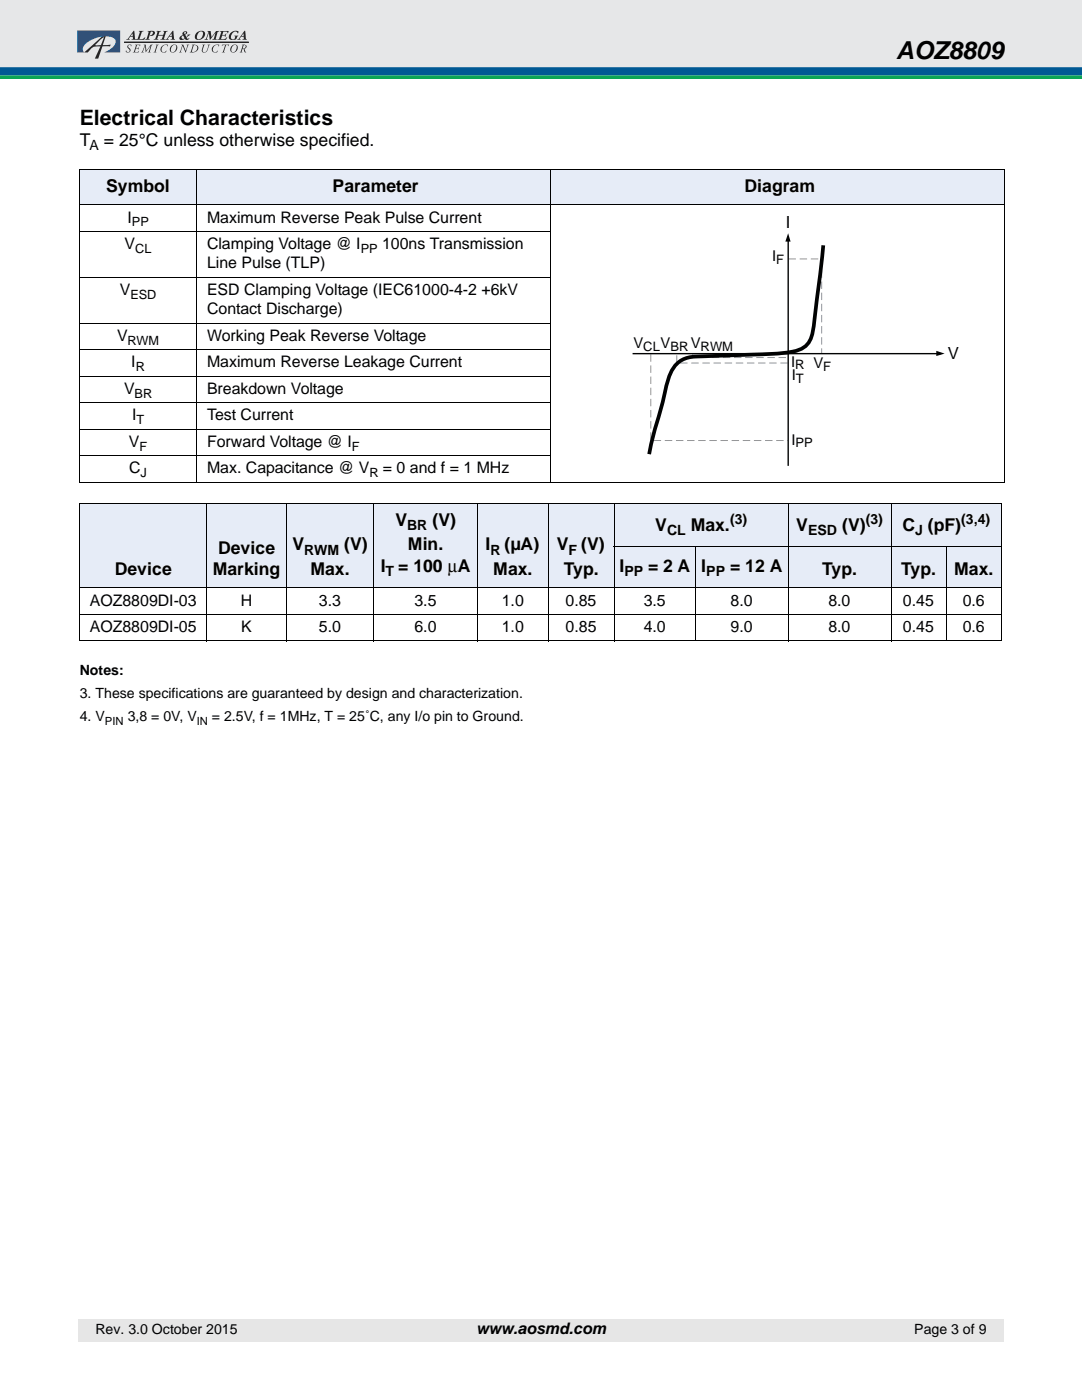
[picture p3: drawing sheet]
<svg xmlns="http://www.w3.org/2000/svg" width="216mm" height="279mm" viewBox="0 0 216 279" stroke-linecap="round" stroke-linejoin="round" font-family="sans-serif">
<path d="M0 14.2h215.9" fill="none" stroke="#005994" stroke-width="1.8" stroke-linecap="butt"/>
<path d="M-.1 -.1h216v13.5h-216z" fill="#e6e7e8"/>
<g fill="#252425">
<path d="M27.7 6.2h.9l-.3 .2-.5 1.4a1.3 1.3 0 0 0 1.2-.4l-.2 .5h-1.7a.59 .59 0 0 0 .5-.6l.3-.9z"/>
<path d="M29.5 6.2l.9-.1 .4 .2 .1 .2a.71 .71 0 0 1-1 .6l.1-.1a.46 .46 0 0 0 .5-.5l-.1-.2h-.3l-.5 1.5h.3v.1h-.9l.1-.1a1.88 1.88 0 0 0 .6-1.5h-.3z"/>
<path d="M31.3 6.2h.9l-.4 .1-.1 .7h.9l.2-.7-.2-.1h.9l-.4 .2-.4 1.4 .2 .1h-.9l.3-.1 .2-.7h-.1h-.8l-.2 .7 .2 .1h-.9l.3-.1 .3-.9 .1-.6z"/>
<path d="M41.4 6.2h.6l.2 1.2 .8-1.1a.48 .48 0 0 1 .7-.1l-.3 .2-.4 1.3 .2 .2h-.9l.4-.2 .3-1.2-1.1 1.4h-.1l-.1-1.4-.4 1.2 .2 .2h-.7l.4-.3 .3-1 .1-.2z"/>
<path d="M43.9 6.2h1.7l-.1 .4-.2-.3h-.7l-.3 .7h.5l.4-.3-.2 .7h-.1l-.1-.3h-.5l-.2 .6a.99 .99 0 0 0 1.2-.3l-.2 .5h-1.7l.4-.2 .4-1.3-.3-.1z"/>
<path d="M46.1 6.5a1.28 1.28 0 0 1 1.5-.2l-.1 .4-.2-.2a.82 .82 0 0 0-.9 0 .82 .82 0 0 0-.3 .8v.2a.41 .41 0 0 0 .4 .4 .41 .41 0 0 0 .4-.4l.1-.2-.2-.2h.8l-.2 .2a.77 .77 0 0 1-1.2 .7l-.4-.2a.97 .97 0 0 1 .3-1.3z"/>
<path d="M25.6 9h.7l-.2 .3v-.3l-.2-.1-.3 .3 .1 .3 .3 .4v.3l-.5 .3-.4-.2 .1-.3 .1 .4h.3l.2-.1 .1-.3a.75 .75 0 0 1-.3-1z"/>
<path d="M27 8.9h1l-.1 .3-.1-.2h-.5l-.1 .6 .5-.2-.1 .5-.1-.2h-.4l-.1 .4-.1 .2 .2 .1h.4l.2-.3-.1 .4-1.1-.1 .3-.1 .3-1.2z"/>
<path d="M28.7 8.9h.4l.1 1.2 .9-1.2h.4l-.2 .2-.3 .9-.1 .4 .2 .1-.6-.1 .2-.1 .4-1.1-1 1.2-.2-1.2-.4 1.1 .2 .2h-.5l.2-.2 .4-1.2z"/>
<path d="M31.1 8.9l.6 .1h-.2l-.4 1.1-.1 .2 .2 .2h-.6l.3-.2 .3-1.2z"/>
<path d="M32.4 9.2l.4-.3h.6l.1 .1-.1 .2a.31 .31 0 0 0-.2-.3 .31 .31 0 0 0-.4 .1 .8 .8 0 0 0-.5 .6 .8 .8 0 0 0 .3 .8l.6-.3-.2 .4h-.5l-.4-.2v-.8z"/>
<path d="M36.2 8.9h.4l.5 1.2 .3-1-.2-.2h.6l-.3 .2-.4 1.4-.7-1.4-.3 1.3 .2 .1h-.6l.3-.3 .3-.9v-.3z"/>
<path d="M40.4 8.9h.6l-.3 .2-.2 .7a.45 .45 0 0 0 .3 .6 .45 .45 0 0 0 .5-.5l.3-.8-.2-.2h.5l-.2 .3a1.17 1.17 0 0 1-1.2 1.3l-.2-.2v-.3l.2-.9z"/>
<path d="M42.5 9.3l.6-.4h.4l.3 .1-.2 .3a.44 .44 0 0 0-.4-.4 .44 .44 0 0 0-.4 .3l-.3 .6v.4l.2 .2a.58 .58 0 0 0 .7-.3h.1a.63 .63 0 0 1-.8 .4 .63 .63 0 0 1-.4-.8z"/>
<path d="M44.4 8.9h1.3l-.1 .3-.1-.2h-.4l-.4 1.3 .2 .2h-.6l.2-.2 .4-1.3h-.4l-.2 .2z"/>
<path d="M26.7 6.1h.1l.1 1.4 .2 .4h-.9l.3-.1v-.5h-.5l-.3 .5h.2v.1h-.7l.3-.2zM26.4 6.6l-.3 .6h.4z"/>
<path d="M34.4 6.1l.2 .1 .1 1.5 .2 .2h-.9l.3-.1v-.5h-.5l-.3 .4 .2 .2h-.7l.3-.2zM34.2 6.6l-.3 .6h.4z"/>
<path d="M36.4 6.5l.5-.3 .4 .1a.42 .42 0 0 1-.4 .6l.3 .5 .3-.3-.1-.2h.6l-.8 .6 .3 .2 .3-.1a.47 .47 0 0 1-.4 .4 .47 .47 0 0 1-.5-.2l-.6 .2-.5-.2a.81 .81 0 0 1 .7-.8zM36.4 7.1l-.2 .3v.2l.2 .2 .4-.1-.3-.6zM36.8 6.5l.1 .3 .2-.4z"/>
<path d="M39.1 6.7a1.2 1.2 0 0 1 1.8-.2 1.25 1.25 0 0 1-.5 1.2 1.25 1.25 0 0 1-1.4 .1l-.1-.6zM39.8 6.4a1.04 1.04 0 0 0-.3 1.4 .96 .96 0 0 0 .9-.5 .96 .96 0 0 0-.1-1z"/>
<path d="M48.8 6.1h.1l.1 1a.59 .59 0 0 0 .3 .8h-1l.4-.1-.1-.5h-.5l-.3 .5 .2 .1h-.7l.4-.2zM48.6 6.6l-.4 .6h.4z"/>
<path d="M34.2 9.2a.71 .71 0 0 1 1.1 0 .71 .71 0 0 1-.2 1 .71 .71 0 0 1-1.1 0 .71 .71 0 0 1 .2-1zM34.5 9.1l-.2 .1a.87 .87 0 0 0 0 1.2 .85 .85 0 0 0 .8-.5 .85 .85 0 0 0-.1-.9z"/>
<path d="M38.3 8.9a1.08 1.08 0 0 1 1.3 .5 1.24 1.24 0 0 1-1.7 1l.2-.1 .3-1.1zM38.7 9l-.4 1.3a.72 .72 0 0 0 .9-.3 .72 .72 0 0 0-.3-1z"/>
<path d="M46.2 9.2a.7 .7 0 0 1 1.1-.1 .7 .7 0 0 1-.1 1.1 .71 .71 0 0 1-1.1 .1 .71 .71 0 0 1 .1-1.1zM46.5 9.1l-.1 .1a.85 .85 0 0 0 0 1.2 .85 .85 0 0 0 .8-.5 .85 .85 0 0 0-.1-.9z"/>
<path d="M48.3 8.9h.6l.3 .2-.1 .4-.3 .2 .3 .8a.46 .46 0 0 1-.5-.7h-.2l-.2 .5 .2 .2h-.6l.2-.2 .4-1.2zM48.6 9l-.2 .7a.42 .42 0 0 0 .5-.1 .42 .42 0 0 0 .1-.5z"/>
<path d="M20 8l.8-.6-.7 1.6h-1.1zM16.8 10.5h.7l.2-.3a1.98 1.98 0 0 1 2.3-.9l-1.1 2.4h.7l.8-2.4h1.5l.2-.4-1.6 .1 .6-1.8-.8 .1z"/>
</g>
<path d="M24.8 8.4h24.8" fill="none" stroke="#252425" stroke-width=".31"/>
<path d="M15.4 6.1h8.6v4.4h-3.2l.3-.2a2.51 2.51 0 0 0 1.9-2.3 2.84 2.84 0 0 0-2.8-.7l-.5 .1a5.7 5.7 0 0 0-3 1.8 1 1 0 0 0 .1 1.3h-1.4z" fill="#1e508f"/>
<path d="M0 15.4h215.9" fill="none" stroke="#0aa555" stroke-width=".71" stroke-linecap="butt"/>
<path d="M15.6 263.2h184.6v4.5h-184.6z" fill="#e6e6e6"/>
<g fill="#e6ecf7">
<path d="M15.9 33.8h23.3v7.1h-23.3z"/>
<path d="M39.2 33.8h70.5v7.1h-70.5z"/>
<path d="M109.7 33.8h90.8v7.1h-90.8z"/>
<path d="M15.9 100.5h25.4v16.8h-25.4z"/>
<path d="M41.3 100.5h15.8v16.8h-15.8z"/>
<path d="M57.1 100.5h17.5v16.8h-17.5z"/>
<path d="M74.6 100.5h20.7v16.8h-20.7z"/>
<path d="M95.3 100.5h14.1v16.8h-14.1z"/>
<path d="M109.4 100.5h13.2v16.8h-13.2z"/>
<path d="M122.6 100.5h34.7v8.6h-34.7z"/>
<path d="M157.3 100.5h20.5v8.6h-20.5z"/>
<path d="M177.8 100.5h22.1v8.6h-22.1z"/>
<path d="M122.6 109.1h16.2v8.2h-16.2z"/>
<path d="M138.8 109.1h18.5v8.2h-18.5z"/>
<path d="M157.3 109.1h20.5v8.2h-20.5z"/>
<path d="M177.8 109.1h11v8.2h-11z"/>
<path d="M188.8 109.1h11.1v8.2h-11.1z"/>
</g>
<g fill="none" stroke="#000" stroke-width=".2">
<path d="M15.8 33.8h184.8M15.9 33.9v62.3M39.2 33.7v62.7M109.7 33.7v62.7M200.5 33.9v62.3M15.8 40.9h184.8M15.8 46.2h94.1M15.8 55.3h94.1M15.8 64.5h94.1M15.8 69.8h94.1M15.8 75.1h94.1M15.8 80.4h94.1"/>
<path d="M15.8 85.7h94.1M15.8 91h94.1M15.8 96.3h184.8M15.8 100.5h184.2M15.8 117.3h184.2M15.9 100.6v27.2M41.3 100.4v27.6M57.1 100.4v27.6M74.6 100.4v27.6M95.3 100.4v27.6M109.4 100.4v27.6M122.5 109.1h77.5"/>
<path d="M122.6 100.4v27.6M138.8 109.1v18.9M157.3 100.4v27.6M177.8 100.4v27.6M188.8 109.1v18.9M199.9 100.6v27.2M15.8 122.6h184.2M15.8 127.9h184.2"/>
</g>
<g fill="#fff">
<path d="M114.1 42h84.5v52.7h-84.5z"/>
<path d="M126.2 42.6h65.2v50.4h-65.2z"/>
</g>
<path d="M157.3 51.7h6.7v18.8M129.9 70.7v17.2h27.3M135 70.9v1.6h22.1M138.2 70.7v.7h18.9" fill="none" stroke="#939598" stroke-width=".2" stroke-dasharray="1.5 .7" stroke-linecap="butt"/>
<path d="M126.2 70.6h61.6" fill="none" stroke="#010202" stroke-width=".28"/>
<path d="M186.8 70l1.7 .6-1.7 .5z" fill="#010202"/>
<path d="M157.3 47.2v45.8" fill="none" stroke="#010202" stroke-width=".28"/>
<path d="M157.3 46.6l.4 1.6h-1z" fill="#010202"/>
<path d="M164.3 49l-2 16.7a4.5 4.5 0 0 1-4.1 4.5l-4.5 .4-12.8 .5a11.1 11.1 0 0 0-5 .9 7.6 7.6 0 0 0-3 5.3l-.9 3.7-1.6 5.8-.9 3.8" fill="none" stroke="#010202" stroke-width=".74" stroke-linecap="butt"/>
<text font-size="4.9" x="178.8" y="11.7">AOZ8809</text>
<text font-size="4.2" x="15.9" y="25">Electrical Characteristics</text>
<g font-size="3.5">
<text x="15.9" y="29.1">T</text>
<text x="20.7" y="29.1">= 25°C unless otherwise specified.</text>
<text x="21.2" y="38.3">Symbol</text>
<text x="66.3" y="38.3">Parameter</text>
<text x="148.5" y="38.3">Diagram</text>
<text x="78.9" y="105">V</text>
<text x="86.3" y="105">(V)</text>
<text x="130.7" y="105.9">V</text>
<text x="137.8" y="105.9">Max.</text>
<text x="158.9" y="105.9">V</text>
<text x="168" y="105.9">(V)</text>
<text x="180.1" y="105.9">C</text>
<text x="185.1" y="105.9">(pF)</text>
<text x="43.5" y="110.5">Device</text>
<text x="58.4" y="109.9">V</text>
<text x="68.7" y="109.9">(V)</text>
<text x="81.4" y="109.9">Min.</text>
<text x="96.9" y="109.9">I</text>
<text x="100.7" y="109.9">(µA)</text>
<text x="111.1" y="109.9">V</text>
<text x="116" y="109.9">(V)</text>
<text x="22.9" y="114.7">Device</text>
<text x="42.5" y="114.7">Marking</text>
<text x="62" y="114.7">Max.</text>
<text x="76" y="114.1">I</text>
<text x="79.4" y="114.1">= 100 μA</text>
<text x="98.4" y="114.7">Max.</text>
<text x="112.5" y="114.7">Typ.</text>
<text x="123.6" y="114.1">I</text>
<text x="129.3" y="114.1">= 2 A</text>
<text x="139.9" y="114.1">I</text>
<text x="145.7" y="114.1">= 12 A</text>
<text x="164" y="114.7">Typ.</text>
<text x="179.8" y="114.7">Typ.</text>
<text x="190.4" y="114.7">Max.</text>
</g>
<g font-size="3.3" fill="#010202">
<text x="156.8" y="45.5">I</text>
<text x="189.2" y="71.6">V</text>
</g>
<g font-size="3.2">
<text x="25.4" y="44.4">I</text>
<text x="41.3" y="44.4">Maximum Reverse Peak Pulse Current</text>
<text x="24.9" y="49.7">V</text>
<text x="41.3" y="53.6">Line Pulse (TLP)</text>
<text x="41.3" y="49.7">Clamping Voltage @ I</text>
<text x="76.2" y="49.7">100ns Transmission</text>
<text x="23.9" y="58.9">V</text>
<text x="41.3" y="58.9">ESD Clamping Voltage (IEC61000-4-2 +6kV</text>
<text x="41.3" y="62.7">Contact Discharge)</text>
<text x="23.3" y="68">V</text>
<text x="41.3" y="68">Working Peak Reverse Voltage</text>
<text x="26.2" y="73.3">I</text>
<text x="41.3" y="73.3">Maximum Reverse Leakage Current</text>
<text x="24.7" y="78.6">V</text>
<text x="26.4" y="83.9">I</text>
<text x="41.3" y="78.6">Breakdown Voltage</text>
<text x="41.3" y="83.9">Test Current</text>
<text x="25.7" y="89.2">V</text>
<text x="41.3" y="89.2">Forward Voltage @ I</text>
<text x="25.8" y="94.5">C</text>
<text x="41.3" y="94.5">Max. Capacitance @ V</text>
<text x="76.4" y="94.5">= 0 and f = 1 MHz</text>
<text x="17.9" y="120.8">AOZ8809DI-03</text>
<text x="48" y="120.8">H</text>
<text x="63.6" y="120.8">3.3</text>
<text x="82.7" y="120.8">3.5</text>
<text x="100.1" y="120.8">1.0</text>
<text x="112.9" y="120.8">0.85</text>
<text x="128.4" y="120.8">3.5</text>
<text x="145.8" y="120.8">8.0</text>
<text x="165.3" y="120.8">8.0</text>
<text x="180.1" y="120.8">0.45</text>
<text x="192.1" y="120.8">0.6</text>
<text x="17.9" y="126.1">AOZ8809DI-05</text>
<text x="48.1" y="126.1">K</text>
<text x="63.6" y="126.1">5.0</text>
<text x="82.7" y="126.1">6.0</text>
<text x="100.1" y="126.1">1.0</text>
<text x="112.9" y="126.1">0.85</text>
<text x="128.4" y="126.1">4.0</text>
<text x="145.8" y="126.1">9.0</text>
<text x="165.3" y="126.1">8.0</text>
<text x="180.1" y="126.1">0.45</text>
<text x="192.1" y="126.1">0.6</text>
<text x="95" y="266.2">www.aosmd.com</text>
</g>
<g font-size="3" fill="#010202">
<text x="154.1" y="52.1">I</text>
<text x="126.4" y="69.5">V</text>
<text x="131.8" y="69.5">V</text>
<text x="137.8" y="69.5">V</text>
<text x="157.9" y="73.1">I</text>
<text x="158" y="75.9">I</text>
<text x="162.3" y="73.5">V</text>
<text x="157.9" y="88.8">I</text>
</g>
<g font-size="2.8">
<text x="17.9" y="30">A</text>
<text x="81.2" y="105.9">BR</text>
<text x="133.1" y="106.8">CL</text>
<text x="145.7" y="104.5">(3)</text>
<text x="161.2" y="106.8">ESD</text>
<text x="172.7" y="104.5">(3)</text>
<text x="182.6" y="106.8">J</text>
<text x="191.8" y="104.5">(3,4)</text>
<text x="60.7" y="110.7">RWM</text>
<text x="97.9" y="110.7">R</text>
<text x="113.5" y="110.7">F</text>
<text x="76.9" y="115">T</text>
<text x="124.6" y="115">PP</text>
<text x="140.9" y="115">PP</text>
<text x="15.9" y="134.7">Notes:</text>
<text x="15.9" y="139.3">3. These specifications are guaranteed by design and characterization.</text>
<text x="15.9" y="143.9">4. V</text>
<text x="25.5" y="143.9">3,8 = 0V, V</text>
<text x="42.3" y="143.9">= 2.5V, f = 1MHz, T = 25˚C, any I/o pin to Ground.</text>
<text x="19" y="266.2">Rev. 3.0 October 2015</text>
<text x="182.4" y="266.2">Page 3 of 9</text>
</g>
<g font-size="2.6" fill="#010202">
<text x="154.9" y="52.7">F</text>
<text x="128.4" y="70">CL</text>
<text x="133.8" y="70">BR</text>
<text x="139.8" y="70">RWM</text>
<text x="158.7" y="73.7">R</text>
<text x="158.8" y="76.4">T</text>
<text x="164.3" y="74">F</text>
<text x="158.7" y="89.3">PP</text>
</g>
<g font-size="2.5">
<text x="26.3" y="45.2">PP</text>
<text x="27" y="50.5">CL</text>
<text x="72" y="50.5">PP</text>
<text x="26" y="59.7">ESD</text>
<text x="25.5" y="68.8">RWM</text>
<text x="27.1" y="74.1">R</text>
<text x="26.9" y="79.4">BR</text>
<text x="27.2" y="84.7">T</text>
<text x="27.8" y="90">F</text>
<text x="28.1" y="95.3">J</text>
<text x="70.2" y="90">F</text>
<text x="73.7" y="95.3">R</text>
</g>
<g font-size="2.2">
<text x="20.9" y="144.6">PIN</text>
<text x="39.3" y="144.6">IN</text>
</g>
</svg>
